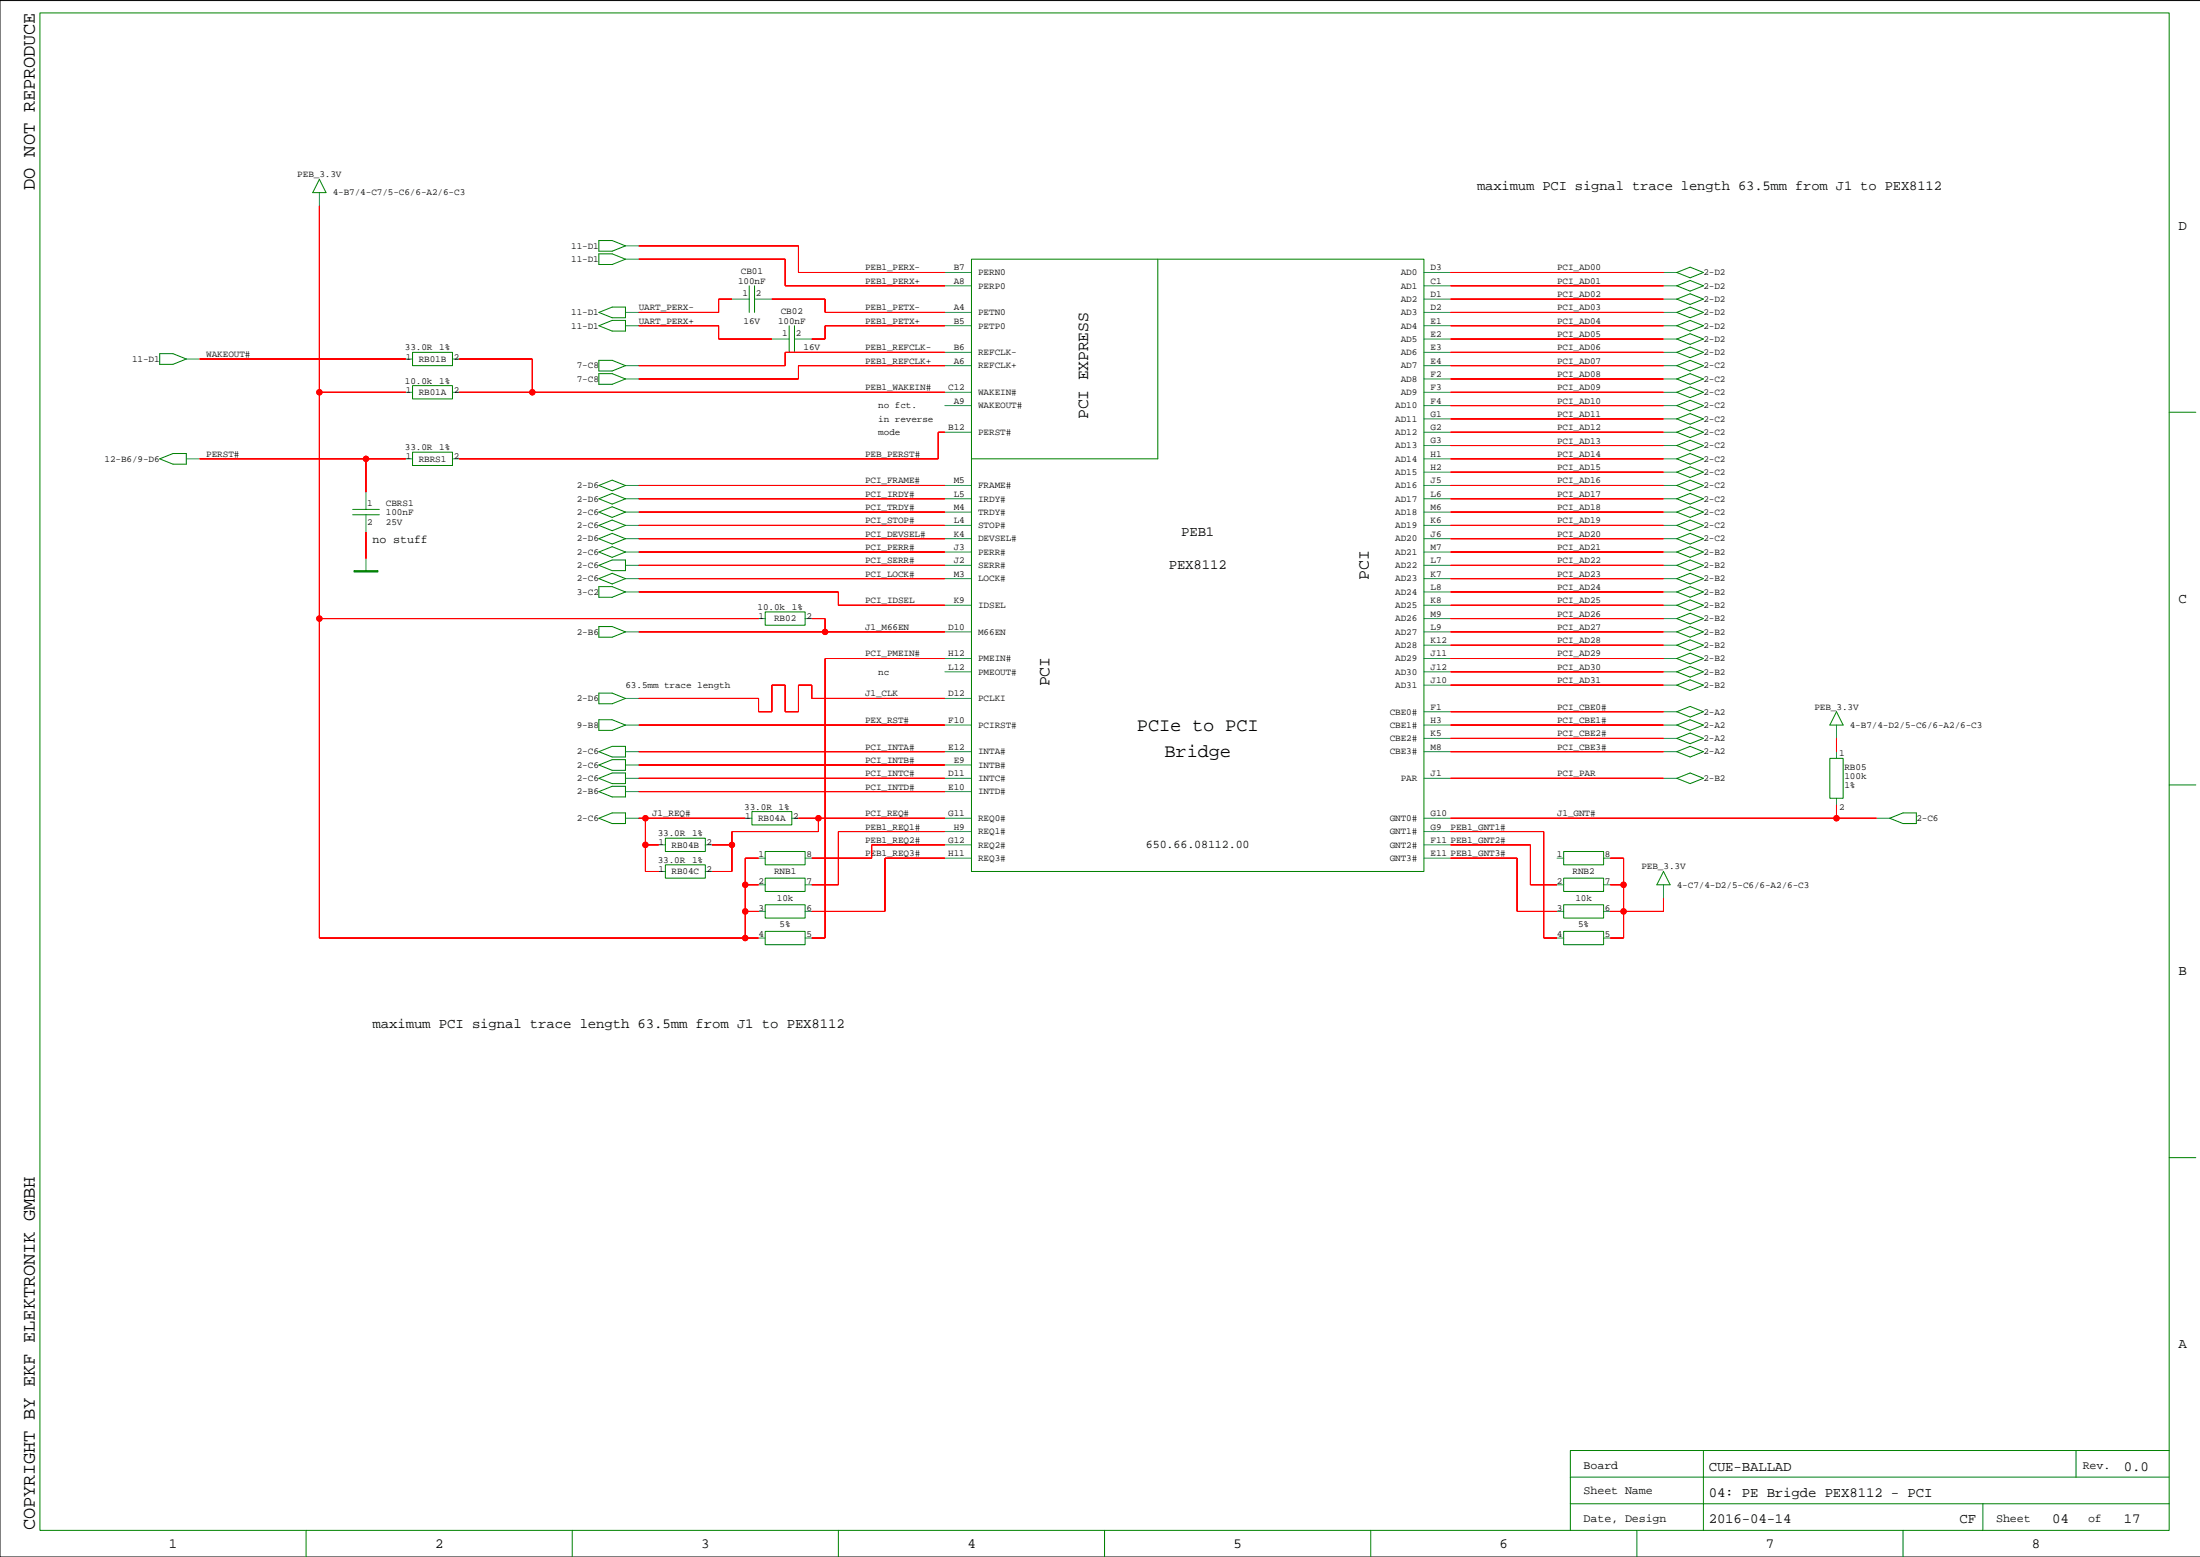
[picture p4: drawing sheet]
<svg xmlns="http://www.w3.org/2000/svg" width="420mm" height="297mm" viewBox="0 0 420 297" stroke-linecap="round" stroke-linejoin="round" font-family="sans-serif">
<path d="M419.9 .1h-419.9v296.9h419.9" fill="none" stroke="#000" stroke-width=".19"/>
<g fill="none" stroke="#008200" stroke-width=".19">
<path d="M7.6 2.5h406.3v289.5h-406.3zM60.9 34.2l1.3 2.5h-2.5zM413.9 78.6h5.1M350.4 135.8l1.3 2.5h-2.5zM413.9 149.8h5.1M317.4 166.3l1.3 2.5h-2.5zM413.9 220.9h5.1M325 276.7v15.3M396.1 276.7v5.1M413.9 276.7h-114.2v15.3M58.4 292v5M109.2 292v5"/>
<path d="M160 292v5M210.8 292v5M261.6 292v5M299.7 281.8h114.2M299.7 286.9h114.2M312.3 292v5M363.1 292v5M378.4 286.9v5.1"/>
</g>
<g fill="none" stroke="#008080" stroke-width=".19">
<path d="M60.9 36.7v2.6M139.7 57.1h3.3M144 57.1h3.3M180.3 59.6h5.1M180.3 54.5h5.1M180.3 52h5.1M271.7 59.6h5.1M271.7 54.5h5.1M271.7 52h5.1M271.7 57.1h5.1M77.5 74.8h1.2M77.5 68.5h1.2"/>
<path d="M86.3 74.8h1.3M86.3 68.5h1.3M147.3 64.7h3.3M151.6 64.7h3.3M180.3 77.4h5.1M180.3 74.8h5.1M180.3 69.8h5.1M180.3 67.2h5.1M180.3 62.1h5.1M271.7 77.4h5.1M271.7 74.8h5.1M271.7 69.8h5.1"/>
<path d="M271.7 67.2h5.1M271.7 62.1h5.1M271.7 72.3h5.1M271.7 64.7h5.1M271.7 79.9h5.1M69.8 93.9v3.3M69.8 98.2v3.3M77.5 87.5h1.2M86.3 87.5h1.3M180.3 97.7h5.1M180.3 82.5h5.1M180.3 95.2h5.1"/>
<path d="M180.3 92.6h5.1M271.7 97.7h5.1M271.7 82.5h5.1M271.7 95.2h5.1M271.7 92.6h5.1M271.7 90.1h5.1M271.7 87.5h5.1M271.7 85h5.1M69.8 106.6v2.3M144.7 118h1.3M153.6 118h1.3M180.3 100.2h5.1"/>
<path d="M180.3 107.9h5.1M180.3 105.3h5.1M180.3 110.4h5.1M180.3 115.5h5.1M180.3 102.8h5.1M271.7 100.2h5.1M271.7 107.9h5.1M271.7 105.3h5.1M271.7 110.4h5.1M271.7 115.5h5.1M271.7 102.8h5.1M271.7 118h5.1"/>
<path d="M271.7 112.9h5.1M180.3 128.2h5.1M180.3 125.6h5.1M180.3 133.2h5.1M180.3 138.3h5.1M180.3 120.5h5.1M271.7 128.2h5.1M271.7 125.6h5.1M271.7 138.3h5.1M271.7 120.5h5.1M271.7 135.8h5.1M271.7 130.7h5.1"/>
<path d="M271.7 123.1h5.1M350.4 138.3v2.6M142.2 156.1h1.3M151.1 156.1h1.3M180.3 158.6h5.1M180.3 156.1h5.1M180.3 148.5h5.1M180.3 151h5.1M180.3 145.9h5.1M180.3 143.4h5.1M271.7 158.6h5.1M271.7 156.1h5.1"/>
<path d="M271.7 148.5h5.1M271.7 143.4h5.1M271.7 140.9h5.1M350.4 143.4v1.3M350.4 152.3v1.3M125.7 161.2h1.3M125.7 166.3h1.3M134.6 161.2h1.3M134.6 166.3h1.3M144.7 163.7h1.3M144.7 168.8h1.3M144.7 173.9h1.3"/>
<path d="M144.7 179h1.3M153.6 163.7h1.3M153.6 168.8h1.3M153.6 173.9h1.3M153.6 179h1.3M180.3 163.7h5.1M180.3 161.2h5.1M271.7 163.7h5.1M271.7 161.2h5.1M297.1 163.7h1.3M297.1 168.8h1.3M297.1 173.9h1.3"/>
<path d="M297.1 179h1.3M306 163.7h1.3M306 168.8h1.3M306 173.9h1.3M306 179h1.3M317.4 168.8v2.5"/>
</g>
<g fill="none" stroke="#008000" stroke-width=".19">
<path d="M143 54.5v5.1M144 54.5v5.1M185.4 49.4h86.3v116.9h-86.3zM220.9 49.4v38.1h-35.5M78.7 73.6h7.6v2.5h-7.6zM78.7 67.2h7.6v2.6h-7.6zM150.6 62.1v5.1M151.6 62.1v5.1M67.3 98.2h5.1M67.3 97.2h5.1M78.7 86.3h7.6v2.5h-7.6zM146 116.7h7.6v2.6h-7.6z"/>
<path d="M170.1 123.1h.1M127 159.9h7.6v2.5h-7.6zM143.5 154.8h7.6v2.6h-7.6zM349.2 144.7h2.5v7.6h-2.5zM127 165h7.6v2.5h-7.6zM146 162.4h7.6v2.6h-7.6zM146 167.5h7.6v2.6h-7.6zM146 172.6h7.6v2.5h-7.6zM146 177.7h7.6v2.5h-7.6zM298.4 162.4h7.6v2.6h-7.6zM298.4 167.5h7.6v2.6h-7.6zM298.4 172.6h7.6v2.5h-7.6z"/>
<path d="M298.4 177.7h7.6v2.5h-7.6z"/>
</g>
<g fill="none" stroke="#007d7b" stroke-width=".19">
<path d="M119.4 59.6h2.5M119.4 46.9h2.5M119.4 49.4h2.5M317.4 52h2.6M317.4 54.5h2.6M317.4 57.1h2.6M317.4 59.6h2.6M35.6 68.5h2.5M119.4 62.1h2.5M119.4 69.8h2.5M119.4 72.3h2.5M317.4 62.1h2.6"/>
<path d="M317.4 64.7h2.6M317.4 67.2h2.6M317.4 69.8h2.6M317.4 72.3h2.6M317.4 74.8h2.6M317.4 77.4h2.6M317.4 79.9h2.6M35.6 87.5h2.5M119.4 92.6h2.5M119.4 95.2h2.5M119.4 97.7h2.5M317.4 82.5h2.6"/>
<path d="M317.4 85h2.6M317.4 87.5h2.6M317.4 90.1h2.6M317.4 92.6h2.6M317.4 95.2h2.6M317.4 97.7h2.6M119.4 100.2h2.5M119.4 102.8h2.5M119.4 105.3h2.5M119.4 107.9h2.5M119.4 110.4h2.5M119.4 112.9h2.5"/>
<path d="M317.4 100.2h2.6M317.4 102.8h2.6M317.4 105.3h2.6M317.4 107.9h2.6M317.4 110.4h2.6M317.4 112.9h2.6M317.4 115.5h2.6M317.4 118h2.6M119.4 120.5h2.5M119.4 138.3h2.5M119.4 133.2h2.5M317.4 120.5h2.6"/>
<path d="M317.4 123.1h2.6M317.4 125.6h2.6M317.4 128.2h2.6M317.4 130.7h2.6M317.4 135.8h2.6M317.4 138.3h2.6M119.4 143.4h2.5M119.4 148.5h2.5M119.4 156.1h2.5M119.4 145.9h2.5M119.4 151h2.5M317.4 140.9h2.6"/>
<path d="M317.4 143.4h2.6M317.4 148.5h2.6M358.1 156.1h2.5"/>
</g>
<g fill="none" stroke="#007d00" stroke-width=".19">
<path d="M114.3 45.9h2.5l2.6 1-2.6 1h-2.5zM114.3 48.4h2.5l2.6 1-2.6 1.1h-2.5zM114.3 59.6l2.5-1h2.6v2h-2.6zM320 52l2.5-1 2.5 1-2.5 1zM320 54.5l2.5-1 2.5 1-2.5 1zM320 57.1l2.5-1.1 2.5 1.1-2.5 1zM320 59.6l2.5-1 2.5 1-2.5 1zM30.5 67.5h2.5l2.6 1-2.6 1h-2.5zM114.3 68.7h2.5l2.6 1.1-2.6 1h-2.5zM114.3 71.3h2.5l2.6 1-2.6 1h-2.5zM114.3 62.1l2.5-1h2.6v2.1h-2.6zM320 62.1l2.5-1 2.5 1-2.5 1.1z"/>
<path d="M320 64.7l2.5-1 2.5 1-2.5 1zM320 67.2l2.5-1 2.5 1-2.5 1zM320 69.8l2.5-1.1 2.5 1.1-2.5 1zM320 72.3l2.5-1 2.5 1-2.5 1zM320 74.8l2.5-1 2.5 1-2.5 1.1zM320 77.4l2.5-1 2.5 1-2.5 1zM320 79.9l2.5-1 2.5 1-2.5 1zM30.5 87.5l2.5-1h2.6v2.1h-2.6zM114.3 92.6l2.5-1 2.6 1-2.6 1zM114.3 95.2l2.5-1.1 2.6 1.1-2.6 1zM114.3 97.7l2.5-1 2.6 1-2.6 1zM320 82.5l2.5-1.1 2.5 1.1-2.5 1z"/>
<path d="M320 85l2.5-1 2.5 1-2.5 1zM320 87.5l2.5-1 2.5 1-2.5 1.1zM320 90.1l2.5-1 2.5 1-2.5 1zM320 92.6l2.5-1 2.5 1-2.5 1zM320 95.2l2.5-1.1 2.5 1.1-2.5 1zM320 97.7l2.5-1 2.5 1-2.5 1zM114.3 111.9h2.5l2.6 1-2.6 1h-2.5zM114.3 119.5h2.5l2.6 1-2.6 1.1h-2.5zM114.3 107.9l2.5-1.1h2.6v2.1h-2.6zM114.3 100.2l2.5-1 2.6 1-2.6 1zM114.3 102.8l2.5-1 2.6 1-2.6 1zM114.3 105.3l2.5-1 2.6 1-2.6 1z"/>
<path d="M114.3 110.4l2.5-1 2.6 1-2.6 1zM320 100.2l2.5-1 2.5 1-2.5 1zM320 102.8l2.5-1 2.5 1-2.5 1zM320 105.3l2.5-1 2.5 1-2.5 1zM320 107.9l2.5-1.1 2.5 1.1-2.5 1zM320 110.4l2.5-1 2.5 1-2.5 1zM320 112.9l2.5-1 2.5 1-2.5 1zM320 115.5l2.5-1 2.5 1-2.5 1zM320 118l2.5-1 2.5 1-2.5 1zM114.3 132.2h2.5l2.6 1-2.6 1.1h-2.5zM114.3 137.3h2.5l2.6 1-2.6 1h-2.5zM320 120.5l2.5-1 2.5 1-2.5 1.1z"/>
<path d="M320 123.1l2.5-1 2.5 1-2.5 1zM320 125.6l2.5-1 2.5 1-2.5 1zM320 128.2l2.5-1 2.5 1-2.5 1zM320 130.7l2.5-1 2.5 1-2.5 1zM320 135.8l2.5-1 2.5 1-2.5 1zM320 138.3l2.5-1 2.5 1-2.5 1zM114.3 156.1l2.5-1h2.6v2h-2.6zM114.3 143.4l2.5-1h2.6v2h-2.6zM114.3 145.9l2.5-1h2.6v2.1h-2.6zM114.3 148.5l2.5-1h2.6v2h-2.6zM114.3 151l2.5-1h2.6v2h-2.6zM320 140.9l2.5-1.1 2.5 1.1-2.5 1z"/>
<path d="M320 143.4l2.5-1 2.5 1-2.5 1zM320 148.5l2.5-1 2.5 1-2.5 1zM360.6 156.1l2.5-1h2.6v2h-2.6z"/>
</g>
<g fill="#f00" stroke="#f00" stroke-width=".19">
<path d="M276.8 52h40.6z" fill-rule="evenodd"/>
<path d="M276.8 54.5h40.6z" fill-rule="evenodd"/>
<path d="M276.8 57.1h40.6z" fill-rule="evenodd"/>
<path d="M276.8 59.6h40.6z" fill-rule="evenodd"/>
<path d="M276.8 62.1h40.6z" fill-rule="evenodd"/>
<path d="M276.8 64.7h40.6z" fill-rule="evenodd"/>
<path d="M276.8 67.2h40.6z" fill-rule="evenodd"/>
<path d="M276.8 69.8h40.6z" fill-rule="evenodd"/>
<path d="M276.8 72.3h40.6z" fill-rule="evenodd"/>
<path d="M276.8 74.8h40.6z" fill-rule="evenodd"/>
<path d="M276.8 77.4h40.6z" fill-rule="evenodd"/>
<path d="M276.8 79.9h40.6z" fill-rule="evenodd"/>
<path d="M276.8 82.5h40.6z" fill-rule="evenodd"/>
<path d="M276.8 85h40.6z" fill-rule="evenodd"/>
<path d="M276.8 87.5h40.6z" fill-rule="evenodd"/>
<path d="M276.8 90.1h40.6z" fill-rule="evenodd"/>
<path d="M276.8 92.6h40.6z" fill-rule="evenodd"/>
<path d="M276.8 95.2h40.6z" fill-rule="evenodd"/>
<path d="M276.8 97.7h40.6z" fill-rule="evenodd"/>
<path d="M276.8 100.2h40.6z" fill-rule="evenodd"/>
<path d="M276.8 102.8h40.6z" fill-rule="evenodd"/>
<path d="M276.8 105.3h40.6z" fill-rule="evenodd"/>
<path d="M276.8 107.9h40.6z" fill-rule="evenodd"/>
<path d="M276.8 110.4h40.6z" fill-rule="evenodd"/>
<path d="M276.8 112.9h40.6z" fill-rule="evenodd"/>
<path d="M276.8 115.5h40.6z" fill-rule="evenodd"/>
<path d="M276.8 118h40.6z" fill-rule="evenodd"/>
<path d="M276.8 120.5h40.6z" fill-rule="evenodd"/>
<path d="M276.8 123.1h40.6z" fill-rule="evenodd"/>
<path d="M276.8 125.6h40.6z" fill-rule="evenodd"/>
<path d="M276.8 128.2h40.6z" fill-rule="evenodd"/>
<path d="M276.8 130.7h40.6z" fill-rule="evenodd"/>
<path d="M276.8 135.8h40.6z" fill-rule="evenodd"/>
<path d="M276.8 138.3h40.6z" fill-rule="evenodd"/>
<path d="M276.8 140.9h40.6z" fill-rule="evenodd"/>
<path d="M276.8 143.4h40.6z" fill-rule="evenodd"/>
<path d="M276.8 148.5h40.6z" fill-rule="evenodd"/>
<path d="M121.9 92.6h58.4z" fill-rule="evenodd"/>
<path d="M121.9 95.2h58.4z" fill-rule="evenodd"/>
<path d="M121.9 97.7h58.4z" fill-rule="evenodd"/>
<path d="M121.9 100.2h58.4z" fill-rule="evenodd"/>
<path d="M121.9 102.8h58.4z" fill-rule="evenodd"/>
<path d="M121.9 105.3h58.4z" fill-rule="evenodd"/>
<path d="M121.9 110.4h58.4z" fill-rule="evenodd"/>
<path d="M121.9 107.9h58.4z" fill-rule="evenodd"/>
<path d="M121.9 133.2h22.8z" fill-rule="evenodd"/>
<path d="M144.7 133.2v2.6z" fill-rule="evenodd"/>
<path d="M144.7 135.8h2.6z" fill-rule="evenodd"/>
<path d="M147.3 130.7v5.1z" fill-rule="evenodd"/>
<path d="M147.3 130.7h2.5z" fill-rule="evenodd"/>
<path d="M149.8 130.7v5.1z" fill-rule="evenodd"/>
<path d="M149.8 135.8h2.6z" fill-rule="evenodd"/>
<path d="M152.4 130.7v5.1z" fill-rule="evenodd"/>
<path d="M152.4 130.7h2.5z" fill-rule="evenodd"/>
<path d="M154.9 130.7v2.5z" fill-rule="evenodd"/>
<path d="M154.9 133.2h25.4z" fill-rule="evenodd"/>
<path d="M121.9 143.4h58.4z" fill-rule="evenodd"/>
<path d="M121.9 145.9h58.4z" fill-rule="evenodd"/>
<path d="M121.9 148.5h58.4z" fill-rule="evenodd"/>
<path d="M121.9 151h58.4z" fill-rule="evenodd"/>
<path d="M123.2 166.3h2.5z" fill-rule="evenodd"/>
<path d="M123.2 161.2v5.1z" fill-rule="evenodd"/>
<path d="M123.2 161.2h2.5z" fill-rule="evenodd"/>
<path d="M123.2 156.1v5.1z" fill-rule="evenodd"/>
<path d="M121.9 156.1h1.3z" fill-rule="evenodd"/>
<path d="M123.2 156.1h19z" fill-rule="evenodd"/>
<path d="M350.4 153.6v2.5z" fill-rule="evenodd"/>
<path d="M350.4 156.1h7.7z" fill-rule="evenodd"/>
<path d="M276.8 156.1h73.6z" fill-rule="evenodd"/>
<path d="M154.9 118h2.5z" fill-rule="evenodd"/>
<path d="M157.4 118v2.5z" fill-rule="evenodd"/>
<path d="M121.9 120.5h35.5z" fill-rule="evenodd"/>
<path d="M157.4 120.5h22.9z" fill-rule="evenodd"/>
<path d="M121.9 112.9h38.1z" fill-rule="evenodd"/>
<path d="M160 112.9v2.6z" fill-rule="evenodd"/>
<path d="M160 115.5h20.3z" fill-rule="evenodd"/>
<path d="M276.8 158.6h17.8z" fill-rule="evenodd"/>
<path d="M294.6 158.6v20.4z" fill-rule="evenodd"/>
<path d="M294.6 179h2.5z" fill-rule="evenodd"/>
<path d="M276.8 161.2h15.2z" fill-rule="evenodd"/>
<path d="M292 161.2v7.6z" fill-rule="evenodd"/>
<path d="M292 168.8h5.1z" fill-rule="evenodd"/>
<path d="M276.8 163.7h12.7z" fill-rule="evenodd"/>
<path d="M289.5 163.7v10.2z" fill-rule="evenodd"/>
<path d="M289.5 173.9h7.6z" fill-rule="evenodd"/>
<path d="M135.9 166.3h3.8z" fill-rule="evenodd"/>
<path d="M139.7 161.2v5.1z" fill-rule="evenodd"/>
<path d="M152.4 156.1h3.8z" fill-rule="evenodd"/>
<path d="M156.2 156.1h24.1z" fill-rule="evenodd"/>
<path d="M156.2 156.1v2.5z" fill-rule="evenodd"/>
<path d="M139.7 158.6h16.5z" fill-rule="evenodd"/>
<path d="M139.7 158.6v2.6z" fill-rule="evenodd"/>
<path d="M135.9 161.2h3.8z" fill-rule="evenodd"/>
<path d="M168.9 163.7h11.4z" fill-rule="evenodd"/>
<path d="M168.9 163.7v10.2z" fill-rule="evenodd"/>
<path d="M154.9 173.9h14z" fill-rule="evenodd"/>
<path d="M157.4 125.6h22.9z" fill-rule="evenodd"/>
<path d="M157.4 125.6v53.4z" fill-rule="evenodd"/>
<path d="M154.9 179h2.5z" fill-rule="evenodd"/>
<path d="M152.4 52h27.9z" fill-rule="evenodd"/>
<path d="M152.4 46.9v5.1z" fill-rule="evenodd"/>
<path d="M121.9 46.9h30.5z" fill-rule="evenodd"/>
<path d="M149.8 54.5h30.5z" fill-rule="evenodd"/>
<path d="M149.8 49.4v5.1z" fill-rule="evenodd"/>
<path d="M121.9 49.4h27.9z" fill-rule="evenodd"/>
<path d="M137.1 57.1v2.5z" fill-rule="evenodd"/>
<path d="M137.1 57.1h2.6z" fill-rule="evenodd"/>
<path d="M121.9 59.6h15.2z" fill-rule="evenodd"/>
<path d="M121.9 62.1h15.2z" fill-rule="evenodd"/>
<path d="M137.1 62.1v2.6z" fill-rule="evenodd"/>
<path d="M137.1 64.7h10.2z" fill-rule="evenodd"/>
<path d="M307.3 168.8h2.5z" fill-rule="evenodd"/>
<path d="M307.3 179h2.5z" fill-rule="evenodd"/>
<path d="M309.8 173.9v5.1z" fill-rule="evenodd"/>
<path d="M307.3 173.9h2.5z" fill-rule="evenodd"/>
<path d="M317.4 171.3v2.6z" fill-rule="evenodd"/>
<path d="M309.8 173.9h7.6z" fill-rule="evenodd"/>
<path d="M309.8 168.8v5.1z" fill-rule="evenodd"/>
<path d="M309.8 163.7v5.1z" fill-rule="evenodd"/>
<path d="M307.3 163.7h2.5z" fill-rule="evenodd"/>
<path d="M350.4 140.9v2.5z" fill-rule="evenodd"/>
<path d="M142.2 179h2.5z" fill-rule="evenodd"/>
<path d="M60.9 118h83.8z" fill-rule="evenodd"/>
<path d="M60.9 39.3v35.5z" fill-rule="evenodd"/>
<path d="M60.9 74.8v43.2z" fill-rule="evenodd"/>
<path d="M60.9 118v61z" fill-rule="evenodd"/>
<path d="M60.9 179h81.3z" fill-rule="evenodd"/>
<path d="M142.2 173.9v5.1z" fill-rule="evenodd"/>
<path d="M142.2 168.8h2.5z" fill-rule="evenodd"/>
<path d="M142.2 163.7h2.5z" fill-rule="evenodd"/>
<path d="M142.2 163.7v5.1z" fill-rule="evenodd"/>
<path d="M142.2 168.8v5.1z" fill-rule="evenodd"/>
<path d="M142.2 173.9h2.5z" fill-rule="evenodd"/>
<path d="M60.9 74.8h16.6z" fill-rule="evenodd"/>
<path d="M157.4 59.6h22.9z" fill-rule="evenodd"/>
<path d="M157.4 57.1v2.5z" fill-rule="evenodd"/>
<path d="M147.3 57.1h10.1z" fill-rule="evenodd"/>
<path d="M157.4 62.1h22.9z" fill-rule="evenodd"/>
<path d="M157.4 62.1v2.6z" fill-rule="evenodd"/>
<path d="M154.9 64.7h2.5z" fill-rule="evenodd"/>
<path d="M149.8 67.2h30.5z" fill-rule="evenodd"/>
<path d="M149.8 67.2v2.6z" fill-rule="evenodd"/>
<path d="M121.9 69.8h27.9z" fill-rule="evenodd"/>
<path d="M152.4 69.8h27.9z" fill-rule="evenodd"/>
<path d="M152.4 69.8v2.5z" fill-rule="evenodd"/>
<path d="M121.9 72.3h30.5z" fill-rule="evenodd"/>
<path d="M121.9 138.3h58.4z" fill-rule="evenodd"/>
<path d="M154.9 163.7h11.4z" fill-rule="evenodd"/>
<path d="M166.3 161.2v2.5z" fill-rule="evenodd"/>
<path d="M166.3 161.2h14z" fill-rule="evenodd"/>
<path d="M160 158.6h20.3z" fill-rule="evenodd"/>
<path d="M160 158.6v10.2z" fill-rule="evenodd"/>
<path d="M154.9 168.8h5.1z" fill-rule="evenodd"/>
<path d="M38.1 68.5h39.4z" fill-rule="evenodd"/>
<path d="M87.6 68.5h14z" fill-rule="evenodd"/>
<path d="M87.6 74.8h14z" fill-rule="evenodd"/>
<path d="M101.6 74.8h78.7z" fill-rule="evenodd"/>
<path d="M101.6 68.5v6.3z" fill-rule="evenodd"/>
<path d="M87.6 87.5h91.4z" fill-rule="evenodd"/>
<path d="M179 82.5v5z" fill-rule="evenodd"/>
<path d="M179 82.5h1.3z" fill-rule="evenodd"/>
<path d="M69.8 101.5v5.1z" fill-rule="evenodd"/>
<path d="M69.8 87.5v6.4z" fill-rule="evenodd"/>
<path d="M38.1 87.5h31.7z" fill-rule="evenodd"/>
<path d="M69.8 87.5h7.7z" fill-rule="evenodd"/>
<circle cx="123.2" cy="161.2" r=".51"/>
<circle cx="123.2" cy="156.1" r=".51"/>
<circle cx="350.4" cy="156.1" r=".51"/>
<circle cx="157.4" cy="120.5" r=".51"/>
<circle cx="156.2" cy="156.1" r=".51"/>
<circle cx="139.7" cy="161.2" r=".51"/>
<circle cx="309.8" cy="173.9" r=".51"/>
<circle cx="309.8" cy="168.8" r=".51"/>
<circle cx="60.9" cy="118" r=".51"/>
<circle cx="142.2" cy="179" r=".51"/>
<circle cx="142.2" cy="168.8" r=".51"/>
<circle cx="142.2" cy="173.9" r=".51"/>
<circle cx="60.9" cy="74.8" r=".51"/>
<circle cx="101.6" cy="74.8" r=".51"/>
<circle cx="69.8" cy="87.5" r=".51"/>
</g>
<g fill="none" stroke="#f00" stroke-width=".19">
<path d="M60.9 39.3v139.7h83.8M121.9 46.9h30.5v5.1h27.9M121.9 49.4h27.9v5.1h30.5M139.7 57.1h-2.6v2.5h-15.2M147.3 57.1h10.1v2.5h22.9M276.8 52h40.6M276.8 54.5h40.6M276.8 57.1h40.6M276.8 59.6h40.6M38.1 68.5h39.4M60.9 74.8h16.6M87.6 74.8h92.7"/>
<path d="M87.6 68.5h14v6.3M121.9 62.1h15.2v2.6h10.2M180.3 62.1h-22.9v2.6h-2.5M180.3 67.2h-30.5v2.6h-27.9M180.3 69.8h-27.9v2.5h-30.5M276.8 62.1h40.6M276.8 64.7h40.6M276.8 67.2h40.6M276.8 69.8h40.6M276.8 72.3h40.6M276.8 74.8h40.6M276.8 77.4h40.6"/>
<path d="M276.8 79.9h40.6M38.1 87.5h39.4M69.8 87.5v6.4M121.9 92.6h58.4M121.9 95.2h58.4M121.9 97.7h58.4M180.3 82.5h-1.3v5h-91.4M276.8 82.5h40.6M276.8 85h40.6M276.8 87.5h40.6M276.8 90.1h40.6M276.8 92.6h40.6"/>
<path d="M276.8 95.2h40.6M276.8 97.7h40.6M60.9 118h83.8M69.8 101.5v5.1M121.9 100.2h58.4M121.9 102.8h58.4M121.9 105.3h58.4M121.9 107.9h58.4M121.9 110.4h58.4M121.9 112.9h38.1v2.6h20.3M154.9 118h2.5v2.5M276.8 100.2h40.6"/>
<path d="M276.8 102.8h40.6M276.8 105.3h40.6M276.8 107.9h40.6M276.8 110.4h40.6M276.8 112.9h40.6M276.8 115.5h40.6M276.8 118h40.6M121.9 120.5h58.4M121.9 133.2h22.8v2.6h2.6v-5.1h2.5v5.1h2.6v-5.1h2.5v2.5h25.4M121.9 138.3h58.4M180.3 125.6h-22.9v53.4h-2.5M276.8 120.5h40.6"/>
<path d="M276.8 123.1h40.6M276.8 125.6h40.6M276.8 128.2h40.6M276.8 130.7h40.6M276.8 135.8h40.6M276.8 138.3h40.6M121.9 143.4h58.4M121.9 148.5h58.4M121.9 145.9h58.4M121.9 151h58.4M121.9 156.1h20.3M123.2 156.1v10.2h2.5"/>
<path d="M152.4 156.1h27.9M156.2 156.1v2.5h-16.5v7.7h-3.8M180.3 158.6h-20.3v10.2h-5.1M276.8 140.9h40.6M276.8 143.4h40.6M276.8 148.5h40.6M276.8 156.1h81.3M276.8 158.6h17.8v20.4h2.5M350.4 140.9v2.5M350.4 153.6v2.5M123.2 161.2h2.5M135.9 161.2h3.8"/>
<path d="M142.2 168.8h2.5M142.2 173.9h2.5M144.7 163.7h-2.5v15.3M180.3 161.2h-14v2.5h-11.4M180.3 163.7h-11.4v10.2h-14M276.8 161.2h15.2v7.6h5.1M276.8 163.7h12.7v10.2h7.6M307.3 163.7h2.5v15.3h-2.5M307.3 168.8h2.5M317.4 171.3v2.6h-10.1"/>
<circle cx="60.9" cy="74.8" r=".51"/>
<circle cx="101.6" cy="74.8" r=".51"/>
<circle cx="69.8" cy="87.5" r=".51"/>
<circle cx="60.9" cy="118" r=".51"/>
<circle cx="157.4" cy="120.5" r=".51"/>
<circle cx="123.2" cy="156.1" r=".51"/>
<circle cx="156.2" cy="156.1" r=".51"/>
<circle cx="350.4" cy="156.1" r=".51"/>
<circle cx="123.2" cy="161.2" r=".51"/>
<circle cx="139.7" cy="161.2" r=".51"/>
<circle cx="142.2" cy="168.8" r=".51"/>
<circle cx="142.2" cy="173.9" r=".51"/>
<circle cx="142.2" cy="179" r=".51"/>
<circle cx="309.8" cy="168.8" r=".51"/>
<circle cx="309.8" cy="173.9" r=".51"/>
</g>
<path d="M67.5 108.9h4.6v.2h-4.6z" fill-rule="evenodd" fill="#008000" stroke="#008000" stroke-width=".19"/>
<g font-size="3.6">
<text x="6.6" y="36.2" transform="rotate(-90 6.6 36.2)">DO NOT REPRODUCE</text>
<text x="217" y="139.4">PCIe to PCI</text>
<text x="222.2" y="144.5">Bridge</text>
<text x="6.6" y="292" transform="rotate(-90 6.6 292)">COPYRIGHT BY EKF ELEKTRONIK GMBH</text>
</g>
<g font-size="3.1">
<text x="207.7" y="79.9" transform="rotate(-90 207.7 79.9)">PCI EXPRESS</text>
<text x="261.2" y="110.6" transform="rotate(-90 261.2 110.6)">PCI</text>
<text x="200.3" y="130.9" transform="rotate(-90 200.3 130.9)">PCI</text>
</g>
<g font-size="2.7">
<text x="415.7" y="43.9">D</text>
<text x="225.4" y="102.3">PEB1</text>
<text x="223" y="108.6">PEX8112</text>
<text x="415.7" y="115">C</text>
<text x="415.7" y="186.1">B</text>
<text x="71.1" y="196.1">maximum PCI signal trace length 63.5mm from J1 to PEX8112</text>
<text x="415.7" y="257.2">A</text>
<text x="326.1" y="280.6">CUE-BALLAD</text>
<text x="405.3" y="280.6">0.0</text>
<text x="326.1" y="285.6">04: PE Brigde PEX8112 - PCI</text>
<text x="326.1" y="290.5">2016-04-14</text>
<text x="373.9" y="290.5">CF</text>
<text x="391.6" y="290.5">04</text>
<text x="405.3" y="290.5">17</text>
<text x="32.2" y="295.3">1</text>
<text x="83" y="295.3">2</text>
<text x="133.8" y="295.3">3</text>
<text x="184.6" y="295.3">4</text>
<text x="235.4" y="295.3">5</text>
<text x="286.2" y="295.3">6</text>
<text x="337" y="295.3">7</text>
<text x="387.7" y="295.3">8</text>
</g>
<text font-size="2.6" x="281.9" y="36.2">maximum PCI signal trace length 63.5mm from J1 to PEX8112</text>
<g font-size="2.2">
<text x="71.1" y="103.6">no stuff</text>
<text x="218.7" y="161.8">650.66.08112.00</text>
<text x="302.2" y="280.2">Board</text>
<text x="397.4" y="280.2">Rev.</text>
<text x="302.2" y="285">Sheet Name</text>
<text x="302.2" y="290.3">Date, Design</text>
<text x="380.9" y="290.3">Sheet</text>
<text x="398.4" y="290.3">of</text>
</g>
<g font-size="1.8">
<text x="56.7" y="33.8">PEB_3.3V</text>
<text x="63.5" y="37.3">4-B7/4-C7/5-C6/6-A2/6-C3</text>
<text x="109" y="47.4">11-D1</text>
<text x="109" y="50">11-D1</text>
<text x="141.4" y="52.4">CB01</text>
<text x="165.1" y="51.6">PEB1_PERX-</text>
<text x="182" y="51.6">B7</text>
<text x="186.6" y="52.5">PERN0</text>
<text x="267.3" y="52.5">AD0</text>
<text x="273" y="51.6">D3</text>
<text x="297.1" y="51.6">PCI_AD00</text>
<text x="325" y="52.5">2-D2</text>
<text x="121.9" y="59.2">UART_PERX-</text>
<text x="140.8" y="54.1">100nF</text>
<text x="141.7" y="56.4">1</text>
<text x="144.2" y="56.4">2</text>
<text x="149" y="60">CB02</text>
<text x="165.1" y="54.1">PEB1_PERX+</text>
<text x="165.1" y="59.2">PEB1_PETX-</text>
<text x="182" y="54.1">A8</text>
<text x="182" y="59.2">A4</text>
<text x="186.6" y="55.1">PERP0</text>
<text x="267.3" y="57.6">AD2</text>
<text x="267.3" y="55.1">AD1</text>
<text x="273" y="54.1">C1</text>
<text x="273" y="56.7">D1</text>
<text x="273" y="59.2">D2</text>
<text x="297.1" y="54.1">PCI_AD01</text>
<text x="297.1" y="56.7">PCI_AD02</text>
<text x="297.1" y="59.2">PCI_AD03</text>
<text x="325" y="55.1">2-D2</text>
<text x="325" y="57.6">2-D2</text>
<text x="109" y="60.1">11-D1</text>
<text x="109" y="62.7">11-D1</text>
<text x="121.9" y="61.8">UART_PERX+</text>
<text x="141.9" y="61.8">16V</text>
<text x="148.5" y="61.8">100nF</text>
<text x="149.3" y="64">1</text>
<text x="151.9" y="64">2</text>
<text x="165.1" y="61.8">PEB1_PETX+</text>
<text x="182" y="61.8">B5</text>
<text x="186.6" y="62.7">PETP0</text>
<text x="186.6" y="60.1">PETN0</text>
<text x="267.3" y="65.2">AD5</text>
<text x="267.3" y="62.7">AD4</text>
<text x="267.3" y="60.1">AD3</text>
<text x="273" y="61.8">E1</text>
<text x="273" y="64.3">E2</text>
<text x="297.1" y="61.8">PCI_AD04</text>
<text x="297.1" y="64.3">PCI_AD05</text>
<text x="325" y="60.1">2-D2</text>
<text x="325" y="62.7">2-D2</text>
<text x="325" y="65.2">2-D2</text>
<text x="25.2" y="69">11-D1</text>
<text x="39.4" y="68.1">WAKEOUT#</text>
<text x="77.3" y="66.8">33.0R</text>
<text x="77.4" y="68.6">1</text>
<text x="79.9" y="69">RB01B</text>
<text x="83.8" y="66.8">1%</text>
<text x="86.6" y="68.6">2</text>
<text x="110.1" y="70.3">7-C8</text>
<text x="153.3" y="66.8">16V</text>
<text x="165.1" y="66.8">PEB1_REFCLK-</text>
<text x="165.1" y="69.4">PEB1_REFCLK+</text>
<text x="182" y="66.8">B6</text>
<text x="182" y="69.4">A6</text>
<text x="186.6" y="70.3">REFCLK+</text>
<text x="186.6" y="67.7">REFCLK-</text>
<text x="267.3" y="70.3">AD7</text>
<text x="267.3" y="67.7">AD6</text>
<text x="273" y="66.8">E3</text>
<text x="273" y="69.4">E4</text>
<text x="273" y="71.9">F2</text>
<text x="297.1" y="66.8">PCI_AD06</text>
<text x="297.1" y="69.4">PCI_AD07</text>
<text x="297.1" y="71.9">PCI_AD08</text>
<text x="325" y="67.7">2-D2</text>
<text x="325" y="70.3">2-C2</text>
<text x="77.3" y="73.2">10.0k</text>
<text x="77.4" y="75">1</text>
<text x="79.9" y="75.4">RB01A</text>
<text x="83.8" y="73.2">1%</text>
<text x="86.6" y="75">2</text>
<text x="110.1" y="72.8">7-C8</text>
<text x="165.1" y="74.5">PEB1_WAKEIN#</text>
<text x="167.6" y="77.9">no fct.</text>
<text x="180.9" y="74.5">C12</text>
<text x="182" y="77">A9</text>
<text x="186.6" y="77.9">WAKEOUT#</text>
<text x="186.6" y="75.4">WAKEIN#</text>
<text x="266.2" y="77.9">AD10</text>
<text x="267.3" y="75.4">AD9</text>
<text x="267.3" y="72.8">AD8</text>
<text x="273" y="77">F4</text>
<text x="273" y="74.5">F3</text>
<text x="297.1" y="74.5">PCI_AD09</text>
<text x="297.1" y="77">PCI_AD10</text>
<text x="325" y="72.8">2-C2</text>
<text x="325" y="75.4">2-C2</text>
<text x="325" y="77.9">2-C2</text>
<text x="167.6" y="80.4">in reverse</text>
<text x="167.6" y="83">mode</text>
<text x="180.9" y="82.1">B12</text>
<text x="186.6" y="83">PERST#</text>
<text x="266.2" y="83">AD12</text>
<text x="266.2" y="80.4">AD11</text>
<text x="273" y="79.5">G1</text>
<text x="273" y="82.1">G2</text>
<text x="297.1" y="79.5">PCI_AD11</text>
<text x="297.1" y="82.1">PCI_AD12</text>
<text x="325" y="80.4">2-C2</text>
<text x="325" y="83">2-C2</text>
<text x="19.9" y="88.1">12-B6/9-D6</text>
<text x="39.4" y="87.1">PERST#</text>
<text x="77.3" y="85.9">33.0R</text>
<text x="77.4" y="87.7">1</text>
<text x="79.9" y="88.1">RBRS1</text>
<text x="83.8" y="85.9">1%</text>
<text x="86.6" y="87.7">2</text>
<text x="165.1" y="87.1">PEB_PERST#</text>
<text x="266.2" y="88.1">AD14</text>
<text x="266.2" y="85.5">AD13</text>
<text x="273" y="84.6">G3</text>
<text x="273" y="87.1">H1</text>
<text x="273" y="89.7">H2</text>
<text x="297.1" y="84.6">PCI_AD13</text>
<text x="297.1" y="87.1">PCI_AD14</text>
<text x="297.1" y="89.7">PCI_AD15</text>
<text x="325" y="85.5">2-C2</text>
<text x="325" y="88.1">2-C2</text>
<text x="110.1" y="93.1">2-D6</text>
<text x="110.1" y="95.7">2-D6</text>
<text x="165.1" y="92.2">PCI_FRAME#</text>
<text x="165.1" y="94.8">PCI_IRDY#</text>
<text x="182" y="92.2">M5</text>
<text x="182" y="94.8">L5</text>
<text x="186.6" y="95.7">IRDY#</text>
<text x="186.6" y="93.1">FRAME#</text>
<text x="266.2" y="95.7">AD17</text>
<text x="266.2" y="93.1">AD16</text>
<text x="266.2" y="90.6">AD15</text>
<text x="273" y="92.2">J5</text>
<text x="273" y="94.8">L6</text>
<text x="297.1" y="92.2">PCI_AD16</text>
<text x="297.1" y="94.8">PCI_AD17</text>
<text x="325" y="90.6">2-C2</text>
<text x="325" y="93.1">2-C2</text>
<text x="325" y="95.7">2-C2</text>
<text x="70.1" y="100.1">2</text>
<text x="70.1" y="96.5">1</text>
<text x="73.6" y="96.5">CBRS1</text>
<text x="73.6" y="98.3">100nF</text>
<text x="73.6" y="100.1">25V</text>
<text x="110.1" y="98.2">2-C6</text>
<text x="110.1" y="100.8">2-C6</text>
<text x="165.1" y="97.3">PCI_TRDY#</text>
<text x="165.1" y="99.8">PCI_STOP#</text>
<text x="182" y="99.8">L4</text>
<text x="182" y="97.3">M4</text>
<text x="186.6" y="98.2">TRDY#</text>
<text x="186.6" y="100.8">STOP#</text>
<text x="266.2" y="100.8">AD19</text>
<text x="266.2" y="98.2">AD18</text>
<text x="273" y="97.3">M6</text>
<text x="273" y="99.8">K6</text>
<text x="297.1" y="97.3">PCI_AD18</text>
<text x="297.1" y="99.8">PCI_AD19</text>
<text x="325" y="98.2">2-C2</text>
<text x="325" y="100.8">2-C2</text>
<text x="110.1" y="103.3">2-D6</text>
<text x="110.1" y="105.8">2-C6</text>
<text x="165.1" y="102.4">PCI_DEVSEL#</text>
<text x="165.1" y="104.9">PCI_PERR#</text>
<text x="165.1" y="107.5">PCI_SERR#</text>
<text x="182" y="102.4">K4</text>
<text x="182" y="104.9">J3</text>
<text x="182" y="107.5">J2</text>
<text x="186.6" y="105.8">PERR#</text>
<text x="186.6" y="103.3">DEVSEL#</text>
<text x="266.2" y="105.8">AD21</text>
<text x="266.2" y="103.3">AD20</text>
<text x="273" y="102.4">J6</text>
<text x="273" y="104.9">M7</text>
<text x="273" y="107.5">L7</text>
<text x="297.1" y="102.4">PCI_AD20</text>
<text x="297.1" y="104.9">PCI_AD21</text>
<text x="297.1" y="107.5">PCI_AD22</text>
<text x="325" y="103.3">2-C2</text>
<text x="325" y="105.8">2-B2</text>
<text x="110.1" y="113.5">3-C2</text>
<text x="110.1" y="108.4">2-C6</text>
<text x="110.1" y="110.9">2-C6</text>
<text x="165.1" y="110">PCI_LOCK#</text>
<text x="182" y="110">M3</text>
<text x="186.6" y="108.4">SERR#</text>
<text x="186.6" y="110.9">LOCK#</text>
<text x="266.2" y="113.5">AD24</text>
<text x="266.2" y="110.9">AD23</text>
<text x="266.2" y="108.4">AD22</text>
<text x="273" y="110">K7</text>
<text x="273" y="112.5">L8</text>
<text x="297.1" y="110">PCI_AD23</text>
<text x="297.1" y="112.5">PCI_AD24</text>
<text x="325" y="108.4">2-B2</text>
<text x="325" y="110.9">2-B2</text>
<text x="325" y="113.5">2-B2</text>
<text x="144.6" y="116.4">10.0k</text>
<text x="144.7" y="118.1">1</text>
<text x="147.7" y="118.5">RB02</text>
<text x="151.1" y="116.4">1%</text>
<text x="153.9" y="118.1">2</text>
<text x="165.1" y="115.1">PCI_IDSEL</text>
<text x="182" y="115.1">K9</text>
<text x="186.6" y="116">IDSEL</text>
<text x="266.2" y="118.5">AD26</text>
<text x="266.2" y="116">AD25</text>
<text x="273" y="115.1">K8</text>
<text x="273" y="117.6">M9</text>
<text x="297.1" y="115.1">PCI_AD25</text>
<text x="297.1" y="117.6">PCI_AD26</text>
<text x="325" y="116">2-B2</text>
<text x="325" y="118.5">2-B2</text>
<text x="110.1" y="121.1">2-B6</text>
<text x="165.1" y="120.2">J1_M66EN</text>
<text x="165.1" y="125.2">PCI_PMEIN#</text>
<text x="180.9" y="120.2">D10</text>
<text x="180.9" y="125.2">H12</text>
<text x="186.6" y="121.1">M66EN</text>
<text x="266.2" y="123.6">AD28</text>
<text x="266.2" y="121.1">AD27</text>
<text x="273" y="120.2">L9</text>
<text x="273" y="122.7">K12</text>
<text x="273" y="125.2">J11</text>
<text x="297.1" y="120.2">PCI_AD27</text>
<text x="297.1" y="122.7">PCI_AD28</text>
<text x="297.1" y="125.2">PCI_AD29</text>
<text x="325" y="121.1">2-B2</text>
<text x="325" y="123.6">2-B2</text>
<text x="119.4" y="131.2">63.5mm trace length</text>
<text x="167.6" y="128.7">nc</text>
<text x="180.9" y="127.8">L12</text>
<text x="186.6" y="128.7">PMEOUT#</text>
<text x="186.6" y="126.2">PMEIN#</text>
<text x="266.2" y="131.2">AD31</text>
<text x="266.2" y="128.7">AD30</text>
<text x="266.2" y="126.2">AD29</text>
<text x="273" y="127.8">J12</text>
<text x="273" y="130.3">J10</text>
<text x="297.1" y="127.8">PCI_AD30</text>
<text x="297.1" y="130.3">PCI_AD31</text>
<text x="325" y="126.2">2-B2</text>
<text x="325" y="128.7">2-B2</text>
<text x="325" y="131.2">2-B2</text>
<text x="110.1" y="133.8">2-D6</text>
<text x="165.1" y="132.9">J1_CLK</text>
<text x="165.1" y="137.9">PEX_RST#</text>
<text x="180.9" y="137.9">F10</text>
<text x="180.9" y="132.9">D12</text>
<text x="186.6" y="133.8">PCLKI</text>
<text x="265.2" y="136.3">CBE0#</text>
<text x="273" y="135.4">F1</text>
<text x="273" y="137.9">H3</text>
<text x="297.1" y="135.4">PCI_CBE0#</text>
<text x="297.1" y="137.9">PCI_CBE1#</text>
<text x="325" y="136.3">2-A2</text>
<text x="346.2" y="135.4">PEB_3.3V</text>
<text x="110.1" y="138.9">9-B8</text>
<text x="110.1" y="143.9">2-C6</text>
<text x="165.1" y="143">PCI_INTA#</text>
<text x="180.9" y="143">E12</text>
<text x="186.6" y="138.9">PCIRST#</text>
<text x="186.6" y="143.9">INTA#</text>
<text x="265.2" y="143.9">CBE3#</text>
<text x="265.2" y="141.4">CBE2#</text>
<text x="265.2" y="138.9">CBE1#</text>
<text x="273" y="140.5">K5</text>
<text x="273" y="143">M8</text>
<text x="297.1" y="140.5">PCI_CBE2#</text>
<text x="297.1" y="143">PCI_CBE3#</text>
<text x="325" y="138.9">2-A2</text>
<text x="325" y="141.4">2-A2</text>
<text x="325" y="143.9">2-A2</text>
<text x="353" y="138.9">4-B7/4-D2/5-C6/6-A2/6-C3</text>
<text x="110.1" y="146.5">2-C6</text>
<text x="110.1" y="149">2-C6</text>
<text x="165.1" y="145.6">PCI_INTB#</text>
<text x="165.1" y="148.1">PCI_INTC#</text>
<text x="180.9" y="148.1">D11</text>
<text x="182" y="145.6">E9</text>
<text x="186.6" y="149">INTC#</text>
<text x="186.6" y="146.5">INTB#</text>
<text x="267.3" y="149">PAR</text>
<text x="273" y="148.1">J1</text>
<text x="297.1" y="148.1">PCI_PAR</text>
<text x="325" y="149">2-B2</text>
<text x="350.9" y="144.3">1</text>
<text x="352" y="148.6">100k</text>
<text x="352" y="146.8">RB05</text>
<text x="110.1" y="151.5">2-B6</text>
<text x="124.4" y="155.7">J1_REQ#</text>
<text x="142" y="154.4">33.0R</text>
<text x="148.6" y="154.4">1%</text>
<text x="165.1" y="150.6">PCI_INTD#</text>
<text x="165.1" y="155.7">PCI_REQ#</text>
<text x="180.9" y="150.6">E10</text>
<text x="180.9" y="155.7">G11</text>
<text x="186.6" y="151.5">INTD#</text>
<text x="273" y="155.7">G10</text>
<text x="297.1" y="155.7">J1_GNT#</text>
<text x="350.9" y="154.4">2</text>
<text x="352" y="150.4">1%</text>
<text x="110.1" y="156.6">2-C6</text>
<text x="125.5" y="159.5">33.0R</text>
<text x="125.7" y="161.3">1</text>
<text x="128.1" y="161.7">RB04B</text>
<text x="132" y="159.5">1%</text>
<text x="134.8" y="161.3">2</text>
<text x="142.2" y="156.2">1</text>
<text x="144.7" y="156.6">RB04A</text>
<text x="151.3" y="156.2">2</text>
<text x="165.1" y="160.8">PEB1_REQ2#</text>
<text x="165.1" y="158.3">PEB1_REQ1#</text>
<text x="180.9" y="160.8">G12</text>
<text x="182" y="158.3">H9</text>
<text x="186.6" y="161.7">REQ2#</text>
<text x="186.6" y="159.2">REQ1#</text>
<text x="186.6" y="156.6">REQ0#</text>
<text x="265.2" y="161.7">GNT2#</text>
<text x="265.2" y="159.2">GNT1#</text>
<text x="265.2" y="156.6">GNT0#</text>
<text x="273" y="158.3">G9</text>
<text x="273" y="160.8">F11 PEB1_GNT2#</text>
<text x="276.8" y="158.3">PEB1_GNT1#</text>
<text x="365.7" y="156.6">2-C6</text>
<text x="125.5" y="164.6">33.0R</text>
<text x="125.7" y="166.4">1</text>
<text x="128.1" y="166.8">RB04C</text>
<text x="132" y="164.6">1%</text>
<text x="134.8" y="166.4">2</text>
<text x="144.7" y="163.6">1</text>
<text x="147.7" y="166.8">RNB1</text>
<text x="153.9" y="163.6">8</text>
<text x="165.1" y="163.3">PEB1_REQ3#</text>
<text x="180.9" y="163.3">H11</text>
<text x="186.6" y="164.2">REQ3#</text>
<text x="265.2" y="164.2">GNT3#</text>
<text x="273" y="163.3">E11 PEB1_GNT3#</text>
<text x="297.1" y="163.6">1</text>
<text x="300.1" y="166.8">RNB2</text>
<text x="306.3" y="163.6">8</text>
<text x="313.2" y="165.9">PEB_3.3V</text>
<text x="144.7" y="173.7">3</text>
<text x="144.7" y="168.7">2</text>
<text x="148.2" y="171.9">10k</text>
<text x="153.9" y="173.7">6</text>
<text x="153.9" y="168.7">7</text>
<text x="297.1" y="173.7">3</text>
<text x="297.1" y="168.7">2</text>
<text x="300.6" y="171.9">10k</text>
<text x="306.3" y="173.7">6</text>
<text x="306.3" y="168.7">7</text>
<text x="320" y="169.3">4-C7/4-D2/5-C6/6-A2/6-C3</text>
<text x="144.7" y="178.8">4</text>
<text x="148.8" y="176.9">5%</text>
<text x="153.9" y="178.8">5</text>
<text x="297.1" y="178.8">4</text>
<text x="301.1" y="176.9">5%</text>
<text x="306.3" y="178.8">5</text>
</g>
</svg>
